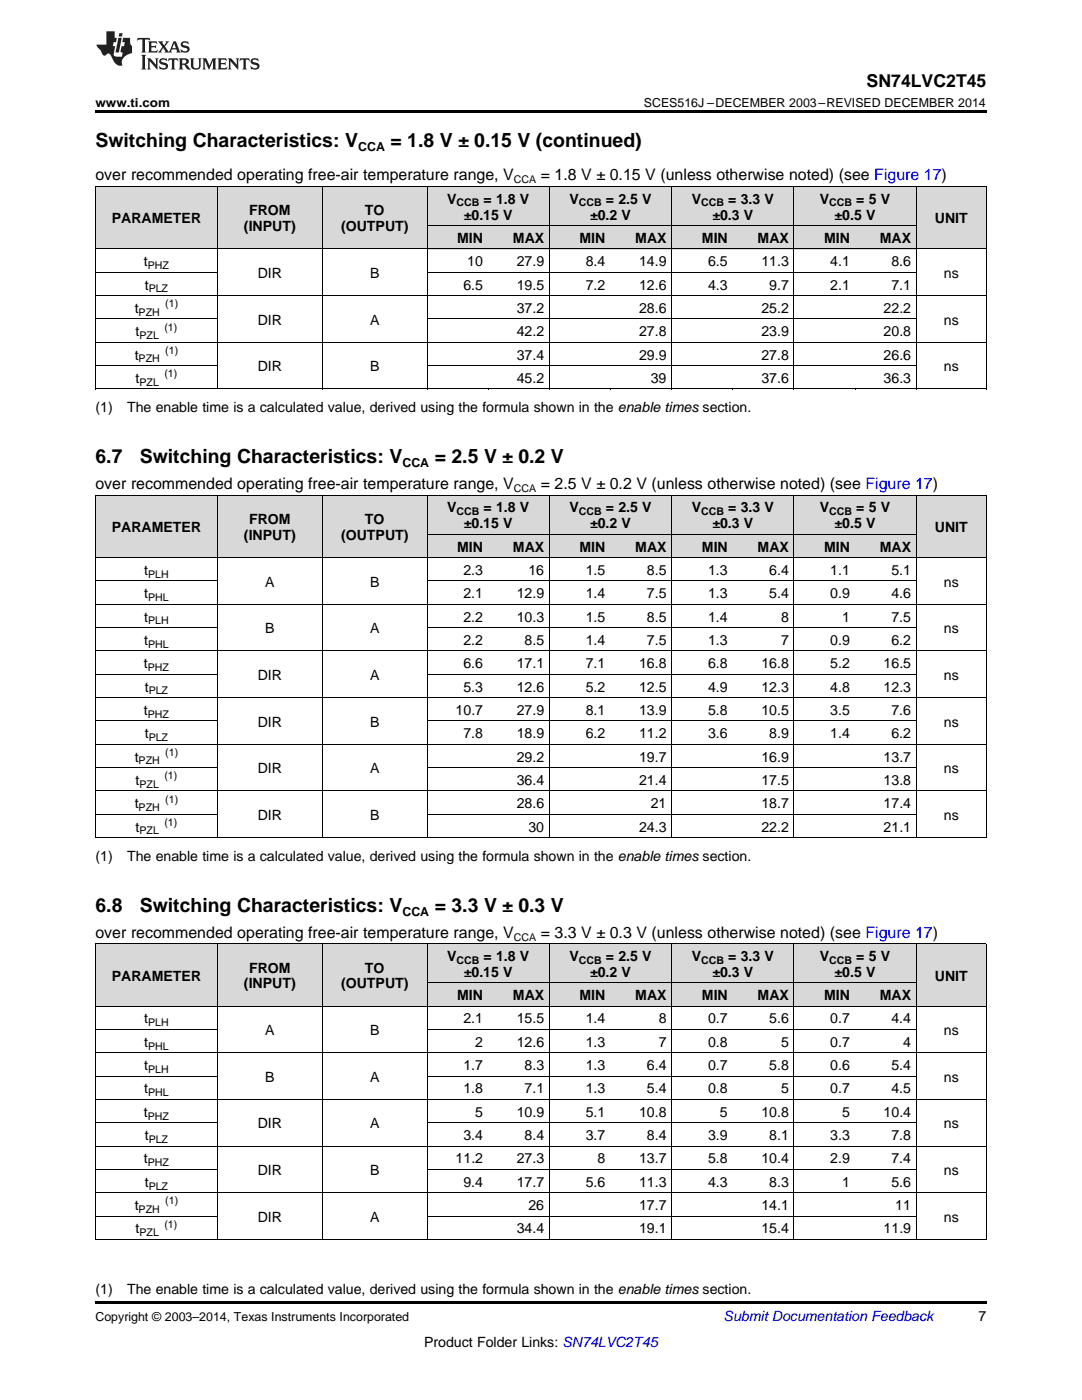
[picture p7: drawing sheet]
<svg xmlns="http://www.w3.org/2000/svg" width="216mm" height="279mm" viewBox="0 0 216 279" stroke-linecap="round" stroke-linejoin="round" font-family="sans-serif">
<g fill="#d8d8d8">
<path d="M19 188.4h24.4v12.5h-24.4z"/>
<path d="M43.4 188.4h20.9v12.5h-20.9z"/>
<path d="M64.3 188.4h21v12.5h-21z"/>
<path d="M85.3 196.2h12.2v4.7h-12.2z"/>
<path d="M97.5 196.2h12.2v4.7h-12.2z"/>
<path d="M109.7 196.2h12.2v4.7h-12.2z"/>
<path d="M121.9 196.2h12.2v4.7h-12.2z"/>
<path d="M134.1 196.2h12.2v4.7h-12.2z"/>
<path d="M146.3 196.2h12.2v4.7h-12.2z"/>
<path d="M158.5 196.2h12.2v4.7h-12.2z"/>
<path d="M170.7 196.2h12.2v4.7h-12.2z"/>
<path d="M182.9 188.4h13.9v12.5h-13.9z"/>
<path d="M85.3 188.4h12.2v7.8h-12.2z"/>
<path d="M97.5 188.4h12.2v7.8h-12.2z"/>
<path d="M109.7 188.4h12.2v7.8h-12.2z"/>
<path d="M121.9 188.4h12.2v7.8h-12.2z"/>
<path d="M134.1 188.4h12.2v7.8h-12.2z"/>
<path d="M146.3 188.4h12.2v7.8h-12.2z"/>
<path d="M158.5 188.4h12.2v7.8h-12.2z"/>
<path d="M170.7 188.4h12.2v7.8h-12.2z"/>
<path d="M19 98.8h24.4v12.5h-24.4z"/>
<path d="M43.4 98.8h20.9v12.5h-20.9z"/>
<path d="M64.3 98.8h21v12.5h-21z"/>
<path d="M85.3 106.7h12.2v4.6h-12.2z"/>
<path d="M97.5 106.7h12.2v4.6h-12.2z"/>
<path d="M109.7 106.7h12.2v4.6h-12.2z"/>
<path d="M121.9 106.7h12.2v4.6h-12.2z"/>
<path d="M134.1 106.7h12.2v4.6h-12.2z"/>
<path d="M146.3 106.7h12.2v4.6h-12.2z"/>
<path d="M158.5 106.7h12.2v4.6h-12.2z"/>
<path d="M170.7 106.7h12.2v4.6h-12.2z"/>
<path d="M182.9 98.8h13.9v12.5h-13.9z"/>
<path d="M85.3 98.8h12.2v7.9h-12.2z"/>
<path d="M97.5 98.8h12.2v7.9h-12.2z"/>
<path d="M109.7 98.8h12.2v7.9h-12.2z"/>
<path d="M121.9 98.8h12.2v7.9h-12.2z"/>
<path d="M134.1 98.8h12.2v7.9h-12.2z"/>
<path d="M146.3 98.8h12.2v7.9h-12.2z"/>
<path d="M158.5 98.8h12.2v7.9h-12.2z"/>
<path d="M170.7 98.8h12.2v7.9h-12.2z"/>
<path d="M19 37.3h24.4v12.4h-24.4z"/>
<path d="M43.4 37.3h20.9v12.4h-20.9z"/>
<path d="M64.3 37.3h21v12.4h-21z"/>
<path d="M85.3 45.1h12.2v4.6h-12.2z"/>
<path d="M97.5 45.1h12.2v4.6h-12.2z"/>
<path d="M109.7 45.1h12.2v4.6h-12.2z"/>
<path d="M121.9 45.1h12.2v4.6h-12.2z"/>
<path d="M134.1 45.1h12.2v4.6h-12.2z"/>
<path d="M146.3 45.1h12.2v4.6h-12.2z"/>
<path d="M158.5 45.1h12.2v4.6h-12.2z"/>
<path d="M170.7 45.1h12.2v4.6h-12.2z"/>
<path d="M182.9 37.3h13.9v12.4h-13.9z"/>
<path d="M85.3 37.3h12.2v7.8h-12.2z"/>
<path d="M97.5 37.3h12.2v7.8h-12.2z"/>
<path d="M109.7 37.3h12.2v7.8h-12.2z"/>
<path d="M121.9 37.3h12.2v7.8h-12.2z"/>
<path d="M134.1 37.3h12.2v7.8h-12.2z"/>
<path d="M146.3 37.3h12.2v7.8h-12.2z"/>
<path d="M158.5 37.3h12.2v7.8h-12.2z"/>
<path d="M170.7 37.3h12.2v7.8h-12.2z"/>
</g>
<g fill="#000">
<path d="M19 22h177.8v.5h-177.8zM19 77.6l.2 .1zM64.2 77.6l.1 .1zM85.2 77.6l.1 .1zM97.4 77.6l.1 .1zM109.6 77.6l.1 .1zM121.8 77.6l.1 .1zM134 77.6l.1 .1zM146.2 77.6l.1 .1zM158.4 77.6l.1 .1zM170.6 77.6l.1 .1zM182.8 77.6l.1 .1z"/>
<path d="M196.7 77.6l.1 .1zM19 259.7h177.8v.5h-177.8z"/>
</g>
<g fill="none" stroke="#000" stroke-width=".2">
<path d="M19 37.2h177.8M19.1 37.2v40.5M43.4 37.2v40.5M64.3 37.2v40.5M85.2 37.2v40.5M109.6 37.2v40.5M134 37.2v40.5M158.4 37.2v40.5M182.8 37.2v40.5M196.8 37.2v40.5M19 59h177.8M19 54.3h24.4"/>
<path d="M19 49.7h177.8M85.3 54.3h97.5M85.3 45h97.5M19 77.6h177.8M19 73h24.4M19 68.3h177.8M19 63.7h24.4M85.3 73h97.5M85.3 63.7h97.5M19 98.8h177.8M19.1 98.8v68.4M43.4 98.8v68.4"/>
<path d="M64.3 98.8v68.4M85.2 98.8v68.4M109.6 98.8v68.4M134 98.8v68.4M158.4 98.8v68.4M182.8 98.8v68.4M196.8 98.8v68.4M19 115.9h24.4M19 111.3h177.8M85.3 115.9h97.5M85.3 106.6h97.5M19 139.2h177.8"/>
<path d="M19 134.6h24.4M19 129.9h177.8M19 125.3h24.4M19 120.6h177.8M85.3 134.6h97.5M85.3 125.3h97.5M19 157.9h177.8M19 153.2h24.4M19 148.5h177.8M19 143.9h24.4M85.3 153.2h97.5M85.3 143.9h97.5"/>
<path d="M19 167.2h177.8M19 162.5h24.4M85.3 162.5h97.5M19 188.3h177.8M19.1 188.4v59M43.4 188.4v59M64.3 188.4v59M85.2 188.4v59M85.3 196.2h97.5M109.6 188.4v59M134 188.4v59M158.4 188.4v59"/>
<path d="M182.8 188.4v59M196.8 188.4v59M19 219.4h177.8M19 214.8h24.4M19 210.1h177.8M19 205.5h24.4M19 200.8h177.8M85.3 214.8h97.5M85.3 205.5h97.5M19 238.1h177.8M19 233.4h24.4M19 228.8h177.8"/>
<path d="M19 224.1h24.4M85.3 233.4h97.5M85.3 224.1h97.5M19 247.4h177.8M19 242.7h24.4M85.3 242.7h97.5"/>
</g>
<g fill="#231f20">
<path d="M27.5 7.6l-.1 .5 .4-.2h.6v.1v2.1l-.2 .4h1l-.3-.4v-2.1l.1-.1h.5l.5 .2-.2-.5zM29.5 8.3l.2 .3v1.5l-.2 .4h1.8l.2-.6a1.04 1.04 0 0 1-1.3 .2v-.7h.6l.3 .2v-.6l-.3 .2h-.6v-.6l.8-.1 .4 .3-.2-.5zM31.5 8.3l.9 1.1-.9 1.1h.8l-.2-.2 .5-.7 .4 .7-.2 .2h1.5l-.1-.2 .1-.4h.9l.1 .4-.2 .2h1l-.3-.3-.7-1.9h-.5l-.9 2-.8-1 .9-1h-.8l.1 .3-.3 .5-.4-.6 .2-.2zM34.7 8.6l.4 1h-.7zM36.3 8.4a.63 .63 0 0 0-.2 .7 .63 .63 0 0 0 .6 .4l.6 .2 .1 .2a.75 .75 0 0 1-.7 .4 .75 .75 0 0 1-.6-.5l.1 .7 .1-.1a1.11 1.11 0 0 0 1.5-.6 1.13 1.13 0 0 0-1.2-.8l-.1-.4a1.04 1.04 0 0 1 1.2 .2l-.2-.5-.1 .1-.5-.2zM28.2 10.9l.2 .4v2.2l-.2 .4h1l-.3-.4v-2.2l.3-.4zM29.3 11.6l.3 .4v1.5l-.3 .4h.8l-.2-.4v-1.3l1.5 1.7v-1.9l.2-.4h-.7l.2 .4v.9l-1.1-1.3zM32 11.8a.62 .62 0 0 0-.2 .7 .62 .62 0 0 0 .6 .4l.6 .1 .1 .3a.76 .76 0 0 1-.7 .3 .76 .76 0 0 1-.6-.4l.1 .7 .1-.1a1.11 1.11 0 0 0 1.5-.6 1.13 1.13 0 0 0-1.2-.8l-.1-.4a1.04 1.04 0 0 1 1.2 .2l-.2-.6-.1 .1-.5-.1zM33.7 11.6l-.2 .6a.61 .61 0 0 1 .8-.3v1.6l-.2 .4h.9l-.2-.4v-1.6a.63 .63 0 0 1 .8 .3l-.2-.6zM35.6 11.6l.3 .4v1.5l-.3 .4h1l-.2-.2v-.8l.5 .2a.76 .76 0 0 0 1.2 .7l-1-1a.58 .58 0 0 0 .6-.5 .58 .58 0 0 0-.5-.6zM36.4 11.9h.1a.45 .45 0 0 1 .5 .1 .45 .45 0 0 1 .1 .5l-.7 .2zM37.9 11.6l.2 .2a2.17 2.17 0 0 0 .3 1.9 .99 .99 0 0 0 1.6-.6v-1.1l.2-.4h-.7l.2 .2a1.92 1.92 0 0 1-.2 1.8 .6 .6 0 0 1-.9-.5v-1.1l.2-.4zM40.4 11.6l.2 .4v1.5l-.2 .4h.7l-.2-.4v-1.4l.8 1.8 .8-1.8v1.4l-.2 .4h.9l-.2-.4v-1.5l.2-.4h-.8l-.6 1.5-.6-1.5zM43.4 11.6l.2 .4v1.5l-.2 .4h1.8l.2-.6a1.04 1.04 0 0 1-1.3 .1v-.6h.5l.4 .2v-.6l-.4 .2h-.5v-.7h.8l.3 .3-.1-.6zM45.5 11.6l.2 .4v1.5l-.2 .4h.7l-.2-.4v-1.3l1.5 1.7v-1.9l.2-.4h-.7l.2 .4v.9l-1.1-1.3zM47.9 11.6l-.1 .6a.61 .61 0 0 1 .8-.3v1.6l-.3 .4h1l-.3-.4 .1-1.6a.63 .63 0 0 1 .7 .3l-.1-.6zM50.2 11.8a.62 .62 0 0 0-.2 .7 .62 .62 0 0 0 .6 .4l.6 .1 .2 .3a.76 .76 0 0 1-.8 .3 .76 .76 0 0 1-.6-.4l.1 .7 .2-.1a1.11 1.11 0 0 0 1.5-.6 1.13 1.13 0 0 0-1.3-.8l-.1-.4a1.04 1.04 0 0 1 1.2 .2l-.1-.6-.2 .1-.5-.1z"/>
<path d="M21.2 6.3v2.6h-1.9l.1 .4 .7 .9a.91 .91 0 0 0 1 .8 .56 .56 0 0 1 .5-.3 .56 .56 0 0 1 .5 .3l.4 .8a1.53 1.53 0 0 0 1.9 1.2 1.54 1.54 0 0 1 1-2.1l.9-.3v-1.4a1.52 1.52 0 0 1-.3-1.6h-1.4l-.2 .8h.5l-.2 .8h-.4l-.2 1v.2l.4 .1-.2 .8a1.93 1.93 0 0 1-1.6-.3l.3-1.8h-.5l.2-.8h.4l.2-.8h-.4v-1.3zM23.6 7.6l-.6 2.9h.7l.6-2.9zM23.8 6.6l-.1 .7h.6l.2-.7z"/>
</g>
<g font-size="3.9">
<text x="19" y="29.3">Switching Characteristics: V</text>
<text x="77.9" y="29.3">= 1.8 V ± 0.15 V (continued)</text>
<text x="19" y="92.4">6.7</text>
<text x="27.9" y="92.4">Switching Characteristics: V</text>
<text x="86.7" y="92.4">= 2.5 V ± 0.2 V</text>
<text x="19" y="182">6.8</text>
<text x="27.9" y="182">Switching Characteristics: V</text>
<text x="86.7" y="182">= 3.3 V ± 0.3 V</text>
</g>
<text font-size="3.5" x="172.9" y="17.3">SN74LVC2T45</text>
<g font-size="3.2">
<text x="19" y="36">over recommended operating free-air temperature range, V</text>
<text x="107.9" y="36">= 1.8 V ± 0.15 V (unless otherwise noted) (see Figure 17)</text>
<text x="19" y="97.6">over recommended operating free-air temperature range, V</text>
<text x="107.9" y="97.6">= 2.5 V ± 0.2 V (unless otherwise noted) (see Figure 17)</text>
<text x="19" y="187.1">over recommended operating free-air temperature range, V</text>
<text x="107.9" y="187.1">= 3.3 V ± 0.3 V (unless otherwise noted) (see Figure 17)</text>
</g>
<g font-size="2.8">
<text x="89.2" y="40.6">V</text>
<text x="96.5" y="40.6">=</text>
<text x="99" y="40.6">1.8 V</text>
<text x="113.6" y="40.6">V</text>
<text x="120.9" y="40.6">=</text>
<text x="123.4" y="40.6">2.5 V</text>
<text x="138" y="40.6">V</text>
<text x="145.3" y="40.6">=</text>
<text x="147.8" y="40.6">3.3 V</text>
<text x="163.6" y="40.6">V</text>
<text x="170.9" y="40.6">= 5 V</text>
<text x="22.3" y="44.6">PARAMETER</text>
<text x="48.7" y="46.1">(INPUT)</text>
<text x="49.7" y="43">FROM</text>
<text x="68.1" y="46.1">(OUTPUT)</text>
<text x="72.8" y="43">TO</text>
<text x="92.6" y="43.8">±0.15 V</text>
<text x="117.8" y="43.8">±0.2 V</text>
<text x="142.2" y="43.8">±0.3 V</text>
<text x="166.5" y="43.8">±0.5 V</text>
<text x="186.5" y="44.6">UNIT</text>
<text x="28.7" y="53.1">t</text>
<text x="91.2" y="48.5">MIN</text>
<text x="93.2" y="53.1">10</text>
<text x="102.3" y="48.5">MAX</text>
<text x="103.1" y="53.1">27.9</text>
<text x="115.6" y="48.5">MIN</text>
<text x="116.9" y="53.1">8.4</text>
<text x="126.8" y="48.5">MAX</text>
<text x="127.5" y="53.1">14.9</text>
<text x="140.1" y="48.5">MIN</text>
<text x="141.3" y="53.1">6.5</text>
<text x="151.2" y="48.5">MAX</text>
<text x="151.9" y="53.1">11.3</text>
<text x="164.4" y="48.5">MIN</text>
<text x="165.7" y="53.1">4.1</text>
<text x="175.5" y="48.5">MAX</text>
<text x="177.9" y="53.1">8.6</text>
<text x="28.9" y="57.8">t</text>
<text x="51.4" y="55.5">DIR</text>
<text x="73.8" y="55.5">B</text>
<text x="92.5" y="57.8">6.5</text>
<text x="103.1" y="57.8">19.5</text>
<text x="116.9" y="57.8">7.2</text>
<text x="127.5" y="57.8">12.6</text>
<text x="141.3" y="57.8">4.3</text>
<text x="153.5" y="57.8">9.7</text>
<text x="165.7" y="57.8">2.1</text>
<text x="177.9" y="57.8">7.1</text>
<text x="188.3" y="55.5">ns</text>
<text x="26.9" y="62.4">t</text>
<text x="51.4" y="64.8">DIR</text>
<text x="73.8" y="64.8">A</text>
<text x="103.1" y="62.4">37.2</text>
<text x="127.5" y="62.4">28.6</text>
<text x="151.9" y="62.4">25.2</text>
<text x="176.3" y="62.4">22.2</text>
<text x="188.3" y="64.8">ns</text>
<text x="26.9" y="71.8">t</text>
<text x="27.1" y="67.1">t</text>
<text x="103.1" y="67.1">42.2</text>
<text x="103.1" y="71.8">37.4</text>
<text x="127.5" y="67.1">27.8</text>
<text x="127.5" y="71.8">29.9</text>
<text x="151.9" y="67.1">23.9</text>
<text x="151.9" y="71.8">27.8</text>
<text x="176.3" y="67.1">20.8</text>
<text x="176.3" y="71.8">26.6</text>
<text x="27.1" y="76.4">t</text>
<text x="51.4" y="74.1">DIR</text>
<text x="73.8" y="74.1">B</text>
<text x="103.1" y="76.4">45.2</text>
<text x="129.9" y="76.4">39</text>
<text x="151.9" y="76.4">37.6</text>
<text x="176.3" y="76.4">36.3</text>
<text x="188.3" y="74.1">ns</text>
<text x="19" y="82.3">(1)</text>
<text x="25.4" y="82.3">The enable time is a calculated value, derived using the formula shown in the enable times section.</text>
<text x="22.3" y="106.2">PARAMETER</text>
<text x="48.7" y="107.7">(INPUT)</text>
<text x="49.7" y="104.6">FROM</text>
<text x="68.1" y="107.7">(OUTPUT)</text>
<text x="72.8" y="104.6">TO</text>
<text x="89.2" y="102.2">V</text>
<text x="92.6" y="105.4">±0.15 V</text>
<text x="96.5" y="102.2">=</text>
<text x="99" y="102.2">1.8 V</text>
<text x="113.6" y="102.2">V</text>
<text x="117.8" y="105.4">±0.2 V</text>
<text x="120.9" y="102.2">=</text>
<text x="123.4" y="102.2">2.5 V</text>
<text x="138" y="102.2">V</text>
<text x="142.2" y="105.4">±0.3 V</text>
<text x="145.3" y="102.2">=</text>
<text x="147.8" y="102.2">3.3 V</text>
<text x="163.6" y="102.2">V</text>
<text x="166.5" y="105.4">±0.5 V</text>
<text x="170.9" y="102.2">= 5 V</text>
<text x="186.5" y="106.2">UNIT</text>
<text x="91.2" y="110.1">MIN</text>
<text x="102.3" y="110.1">MAX</text>
<text x="115.6" y="110.1">MIN</text>
<text x="126.8" y="110.1">MAX</text>
<text x="140.1" y="110.1">MIN</text>
<text x="151.2" y="110.1">MAX</text>
<text x="164.4" y="110.1">MIN</text>
<text x="175.5" y="110.1">MAX</text>
<text x="28.8" y="114.7">t</text>
<text x="28.8" y="119.4">t</text>
<text x="52.9" y="117.1">A</text>
<text x="73.8" y="117.1">B</text>
<text x="92.5" y="114.7">2.3</text>
<text x="92.5" y="119.4">2.1</text>
<text x="103.1" y="119.4">12.9</text>
<text x="105.4" y="114.7">16</text>
<text x="116.9" y="114.7">1.5</text>
<text x="116.9" y="119.4">1.4</text>
<text x="129.1" y="114.7">8.5</text>
<text x="129.1" y="119.4">7.5</text>
<text x="141.3" y="114.7">1.3</text>
<text x="141.3" y="119.4">1.3</text>
<text x="153.5" y="114.7">6.4</text>
<text x="153.5" y="119.4">5.4</text>
<text x="165.7" y="114.7">1.1</text>
<text x="165.7" y="119.4">0.9</text>
<text x="177.9" y="114.7">5.1</text>
<text x="177.9" y="119.4">4.6</text>
<text x="188.3" y="117.1">ns</text>
<text x="28.8" y="124">t</text>
<text x="92.5" y="124">2.2</text>
<text x="103.1" y="124">10.3</text>
<text x="116.9" y="124">1.5</text>
<text x="129.1" y="124">8.5</text>
<text x="141.3" y="124">1.4</text>
<text x="155.9" y="124">8</text>
<text x="168" y="124">1</text>
<text x="177.9" y="124">7.5</text>
<text x="28.8" y="128.7">t</text>
<text x="52.9" y="126.4">B</text>
<text x="73.8" y="126.4">A</text>
<text x="92.5" y="128.7">2.2</text>
<text x="104.7" y="128.7">8.5</text>
<text x="116.9" y="128.7">1.4</text>
<text x="129.1" y="128.7">7.5</text>
<text x="141.3" y="128.7">1.3</text>
<text x="155.9" y="128.7">7</text>
<text x="165.7" y="128.7">0.9</text>
<text x="177.9" y="128.7">6.2</text>
<text x="188.3" y="126.4">ns</text>
<text x="28.7" y="133.3">t</text>
<text x="51.4" y="135.7">DIR</text>
<text x="73.8" y="135.7">A</text>
<text x="92.5" y="133.3">6.6</text>
<text x="103.1" y="133.3">17.1</text>
<text x="116.9" y="133.3">7.1</text>
<text x="127.5" y="133.3">16.8</text>
<text x="141.3" y="133.3">6.8</text>
<text x="151.9" y="133.3">16.8</text>
<text x="165.7" y="133.3">5.2</text>
<text x="176.3" y="133.3">16.5</text>
<text x="188.3" y="135.7">ns</text>
<text x="28.7" y="142.7">t</text>
<text x="28.9" y="138">t</text>
<text x="90.9" y="142.7">10.7</text>
<text x="92.5" y="138">5.3</text>
<text x="103.1" y="138">12.6</text>
<text x="103.1" y="142.7">27.9</text>
<text x="116.9" y="138">5.2</text>
<text x="116.9" y="142.7">8.1</text>
<text x="127.5" y="138">12.5</text>
<text x="127.5" y="142.7">13.9</text>
<text x="141.3" y="138">4.9</text>
<text x="141.3" y="142.7">5.8</text>
<text x="151.9" y="138">12.3</text>
<text x="151.9" y="142.7">10.5</text>
<text x="165.7" y="138">4.8</text>
<text x="165.7" y="142.7">3.5</text>
<text x="176.3" y="138">12.3</text>
<text x="177.9" y="142.7">7.6</text>
<text x="28.9" y="147.3">t</text>
<text x="51.4" y="145">DIR</text>
<text x="73.8" y="145">B</text>
<text x="92.5" y="147.3">7.8</text>
<text x="103.1" y="147.3">18.9</text>
<text x="116.9" y="147.3">6.2</text>
<text x="127.5" y="147.3">11.2</text>
<text x="141.3" y="147.3">3.6</text>
<text x="153.5" y="147.3">8.9</text>
<text x="165.7" y="147.3">1.4</text>
<text x="177.9" y="147.3">6.2</text>
<text x="188.3" y="145">ns</text>
<text x="26.9" y="152">t</text>
<text x="51.4" y="154.3">DIR</text>
<text x="73.8" y="154.3">A</text>
<text x="103.1" y="152">29.2</text>
<text x="127.5" y="152">19.7</text>
<text x="151.9" y="152">16.9</text>
<text x="176.3" y="152">13.7</text>
<text x="188.3" y="154.3">ns</text>
<text x="26.9" y="161.3">t</text>
<text x="27.1" y="156.6">t</text>
<text x="103.1" y="156.6">36.4</text>
<text x="103.1" y="161.3">28.6</text>
<text x="127.5" y="156.6">21.4</text>
<text x="129.9" y="161.3">21</text>
<text x="151.9" y="156.6">17.5</text>
<text x="151.9" y="161.3">18.7</text>
<text x="176.3" y="156.6">13.8</text>
<text x="176.3" y="161.3">17.4</text>
<text x="27.1" y="165.9">t</text>
<text x="51.4" y="163.6">DIR</text>
<text x="73.8" y="163.6">B</text>
<text x="105.4" y="165.9">30</text>
<text x="127.5" y="165.9">24.3</text>
<text x="151.9" y="165.9">22.2</text>
<text x="176.3" y="165.9">21.1</text>
<text x="188.3" y="163.6">ns</text>
<text x="19" y="171.8">(1)</text>
<text x="25.4" y="171.8">The enable time is a calculated value, derived using the formula shown in the enable times section.</text>
<text x="89.2" y="191.8">V</text>
<text x="96.5" y="191.8">=</text>
<text x="99" y="191.8">1.8 V</text>
<text x="113.6" y="191.8">V</text>
<text x="120.9" y="191.8">=</text>
<text x="123.4" y="191.8">2.5 V</text>
<text x="138" y="191.8">V</text>
<text x="145.3" y="191.8">=</text>
<text x="147.8" y="191.8">3.3 V</text>
<text x="163.6" y="191.8">V</text>
<text x="170.9" y="191.8">= 5 V</text>
<text x="22.3" y="195.7">PARAMETER</text>
<text x="48.7" y="197.3">(INPUT)</text>
<text x="49.7" y="194.1">FROM</text>
<text x="68.1" y="197.3">(OUTPUT)</text>
<text x="72.8" y="194.1">TO</text>
<text x="92.6" y="194.9">±0.15 V</text>
<text x="117.8" y="194.9">±0.2 V</text>
<text x="142.2" y="194.9">±0.3 V</text>
<text x="166.5" y="194.9">±0.5 V</text>
<text x="186.5" y="195.7">UNIT</text>
<text x="91.2" y="199.6">MIN</text>
<text x="102.3" y="199.6">MAX</text>
<text x="115.6" y="199.6">MIN</text>
<text x="126.8" y="199.6">MAX</text>
<text x="140.1" y="199.6">MIN</text>
<text x="151.2" y="199.6">MAX</text>
<text x="164.4" y="199.6">MIN</text>
<text x="175.5" y="199.6">MAX</text>
<text x="28.8" y="204.3">t</text>
<text x="28.8" y="208.9">t</text>
<text x="52.9" y="206.6">A</text>
<text x="73.8" y="206.6">B</text>
<text x="92.5" y="204.3">2.1</text>
<text x="94.8" y="208.9">2</text>
<text x="103.1" y="204.3">15.5</text>
<text x="103.1" y="208.9">12.6</text>
<text x="116.9" y="204.3">1.4</text>
<text x="116.9" y="208.9">1.3</text>
<text x="131.4" y="204.3">8</text>
<text x="131.4" y="208.9">7</text>
<text x="141.3" y="204.3">0.7</text>
<text x="141.3" y="208.9">0.8</text>
<text x="153.5" y="204.3">5.6</text>
<text x="155.9" y="208.9">5</text>
<text x="165.7" y="204.3">0.7</text>
<text x="165.7" y="208.9">0.7</text>
<text x="177.9" y="204.3">4.4</text>
<text x="180.2" y="208.9">4</text>
<text x="188.3" y="206.6">ns</text>
<text x="28.8" y="213.6">t</text>
<text x="52.9" y="215.9">B</text>
<text x="73.8" y="215.9">A</text>
<text x="92.5" y="213.6">1.7</text>
<text x="104.7" y="213.6">8.3</text>
<text x="116.9" y="213.6">1.3</text>
<text x="129.1" y="213.6">6.4</text>
<text x="141.3" y="213.6">0.7</text>
<text x="153.5" y="213.6">5.8</text>
<text x="165.7" y="213.6">0.6</text>
<text x="177.9" y="213.6">5.4</text>
<text x="188.3" y="215.9">ns</text>
<text x="28.8" y="218.2">t</text>
<text x="92.5" y="218.2">1.8</text>
<text x="104.7" y="218.2">7.1</text>
<text x="116.9" y="218.2">1.3</text>
<text x="129.1" y="218.2">5.4</text>
<text x="141.3" y="218.2">0.8</text>
<text x="155.9" y="218.2">5</text>
<text x="165.7" y="218.2">0.7</text>
<text x="177.9" y="218.2">4.5</text>
<text x="28.7" y="222.9">t</text>
<text x="28.9" y="227.5">t</text>
<text x="51.4" y="225.2">DIR</text>
<text x="73.8" y="225.2">A</text>
<text x="92.5" y="227.5">3.4</text>
<text x="94.8" y="222.9">5</text>
<text x="103.1" y="222.9">10.9</text>
<text x="104.7" y="227.5">8.4</text>
<text x="116.9" y="222.9">5.1</text>
<text x="116.9" y="227.5">3.7</text>
<text x="127.5" y="222.9">10.8</text>
<text x="129.1" y="227.5">8.4</text>
<text x="141.3" y="227.5">3.9</text>
<text x="143.7" y="222.9">5</text>
<text x="151.9" y="222.9">10.8</text>
<text x="153.5" y="227.5">8.1</text>
<text x="165.7" y="227.5">3.3</text>
<text x="168" y="222.9">5</text>
<text x="176.3" y="222.9">10.4</text>
<text x="177.9" y="227.5">7.8</text>
<text x="188.3" y="225.2">ns</text>
<text x="28.7" y="232.2">t</text>
<text x="90.9" y="232.2">11.2</text>
<text x="103.1" y="232.2">27.3</text>
<text x="119.2" y="232.2">8</text>
<text x="127.5" y="232.2">13.7</text>
<text x="141.3" y="232.2">5.8</text>
<text x="151.9" y="232.2">10.4</text>
<text x="165.7" y="232.2">2.9</text>
<text x="177.9" y="232.2">7.4</text>
<text x="28.9" y="236.9">t</text>
<text x="51.4" y="234.5">DIR</text>
<text x="73.8" y="234.5">B</text>
<text x="92.5" y="236.9">9.4</text>
<text x="103.1" y="236.9">17.7</text>
<text x="116.9" y="236.9">5.6</text>
<text x="127.5" y="236.9">11.3</text>
<text x="141.3" y="236.9">4.3</text>
<text x="153.5" y="236.9">8.3</text>
<text x="168" y="236.9">1</text>
<text x="177.9" y="236.9">5.6</text>
<text x="188.3" y="234.5">ns</text>
<text x="26.9" y="241.5">t</text>
<text x="51.4" y="243.8">DIR</text>
<text x="73.8" y="243.8">A</text>
<text x="105.4" y="241.5">26</text>
<text x="127.5" y="241.5">17.7</text>
<text x="151.9" y="241.5">14.1</text>
<text x="178.6" y="241.5">11</text>
<text x="188.3" y="243.8">ns</text>
<text x="27.1" y="246.2">t</text>
<text x="103.1" y="246.2">34.4</text>
<text x="127.5" y="246.2">19.1</text>
<text x="151.9" y="246.2">15.4</text>
<text x="176.3" y="246.2">11.9</text>
<text x="19" y="258.2">(1)</text>
<text x="25.4" y="258.2">The enable time is a calculated value, derived using the formula shown in the enable times section.</text>
<text x="195.3" y="263.6">7</text>
<text x="84.6" y="268.9">Product Folder Links: SN74LVC2T45</text>
</g>
<text font-size="2.8" fill="#0000c8" x="144.4" y="263.6">Submit Documentation Feedback</text>
<g font-size="2.5">
<text x="19" y="21.4">www.ti.com</text>
<text x="128.5" y="21.4">SCES516J –DECEMBER 2003–REVISED DECEMBER 2014</text>
<text x="71.5" y="30.1">CCA</text>
<text x="80.3" y="93.2">CCA</text>
<text x="80.3" y="182.7">CCA</text>
<text x="19" y="263.6">Copyright © 2003–2014, Texas Instruments Incorporated</text>
</g>
<g font-size="2.1">
<text x="91.1" y="41.2">CCB</text>
<text x="102.5" y="36.6">CCA</text>
<text x="115.5" y="41.2">CCB</text>
<text x="139.9" y="41.2">CCB</text>
<text x="165.5" y="41.2">CCB</text>
<text x="29.5" y="53.7">PHZ</text>
<text x="29.7" y="58.3">PLZ</text>
<text x="27.7" y="63">PZH</text>
<text x="32.8" y="66">(1)</text>
<text x="33" y="61.3">(1)</text>
<text x="27.8" y="67.7">PZL</text>
<text x="33" y="70.6">(1)</text>
<text x="27.7" y="72.3">PZH</text>
<text x="27.8" y="77">PZL</text>
<text x="32.8" y="75.3">(1)</text>
<text x="102.5" y="98.2">CCA</text>
<text x="91.1" y="102.8">CCB</text>
<text x="115.5" y="102.8">CCB</text>
<text x="139.9" y="102.8">CCB</text>
<text x="165.5" y="102.8">CCB</text>
<text x="29.6" y="115.3">PLH</text>
<text x="29.6" y="119.9">PHL</text>
<text x="29.6" y="124.6">PLH</text>
<text x="29.6" y="129.3">PHL</text>
<text x="29.5" y="133.9">PHZ</text>
<text x="29.5" y="143.2">PHZ</text>
<text x="29.7" y="138.6">PLZ</text>
<text x="29.7" y="147.9">PLZ</text>
<text x="27.7" y="152.5">PZH</text>
<text x="32.8" y="155.5">(1)</text>
<text x="33" y="150.8">(1)</text>
<text x="27.7" y="161.9">PZH</text>
<text x="27.8" y="157.2">PZL</text>
<text x="33" y="160.2">(1)</text>
<text x="27.8" y="166.5">PZL</text>
<text x="32.8" y="164.8">(1)</text>
<text x="102.5" y="187.7">CCA</text>
<text x="91.1" y="192.3">CCB</text>
<text x="115.5" y="192.3">CCB</text>
<text x="139.9" y="192.3">CCB</text>
<text x="165.5" y="192.3">CCB</text>
<text x="29.6" y="204.8">PLH</text>
<text x="29.6" y="209.5">PHL</text>
<text x="29.6" y="214.1">PLH</text>
<text x="29.6" y="218.8">PHL</text>
<text x="29.5" y="223.4">PHZ</text>
<text x="29.5" y="232.8">PHZ</text>
<text x="29.7" y="228.1">PLZ</text>
<text x="29.7" y="237.4">PLZ</text>
<text x="27.7" y="242.1">PZH</text>
<text x="32.8" y="245">(1)</text>
<text x="33" y="240.4">(1)</text>
<text x="27.8" y="246.7">PZL</text>
</g>
</svg>
